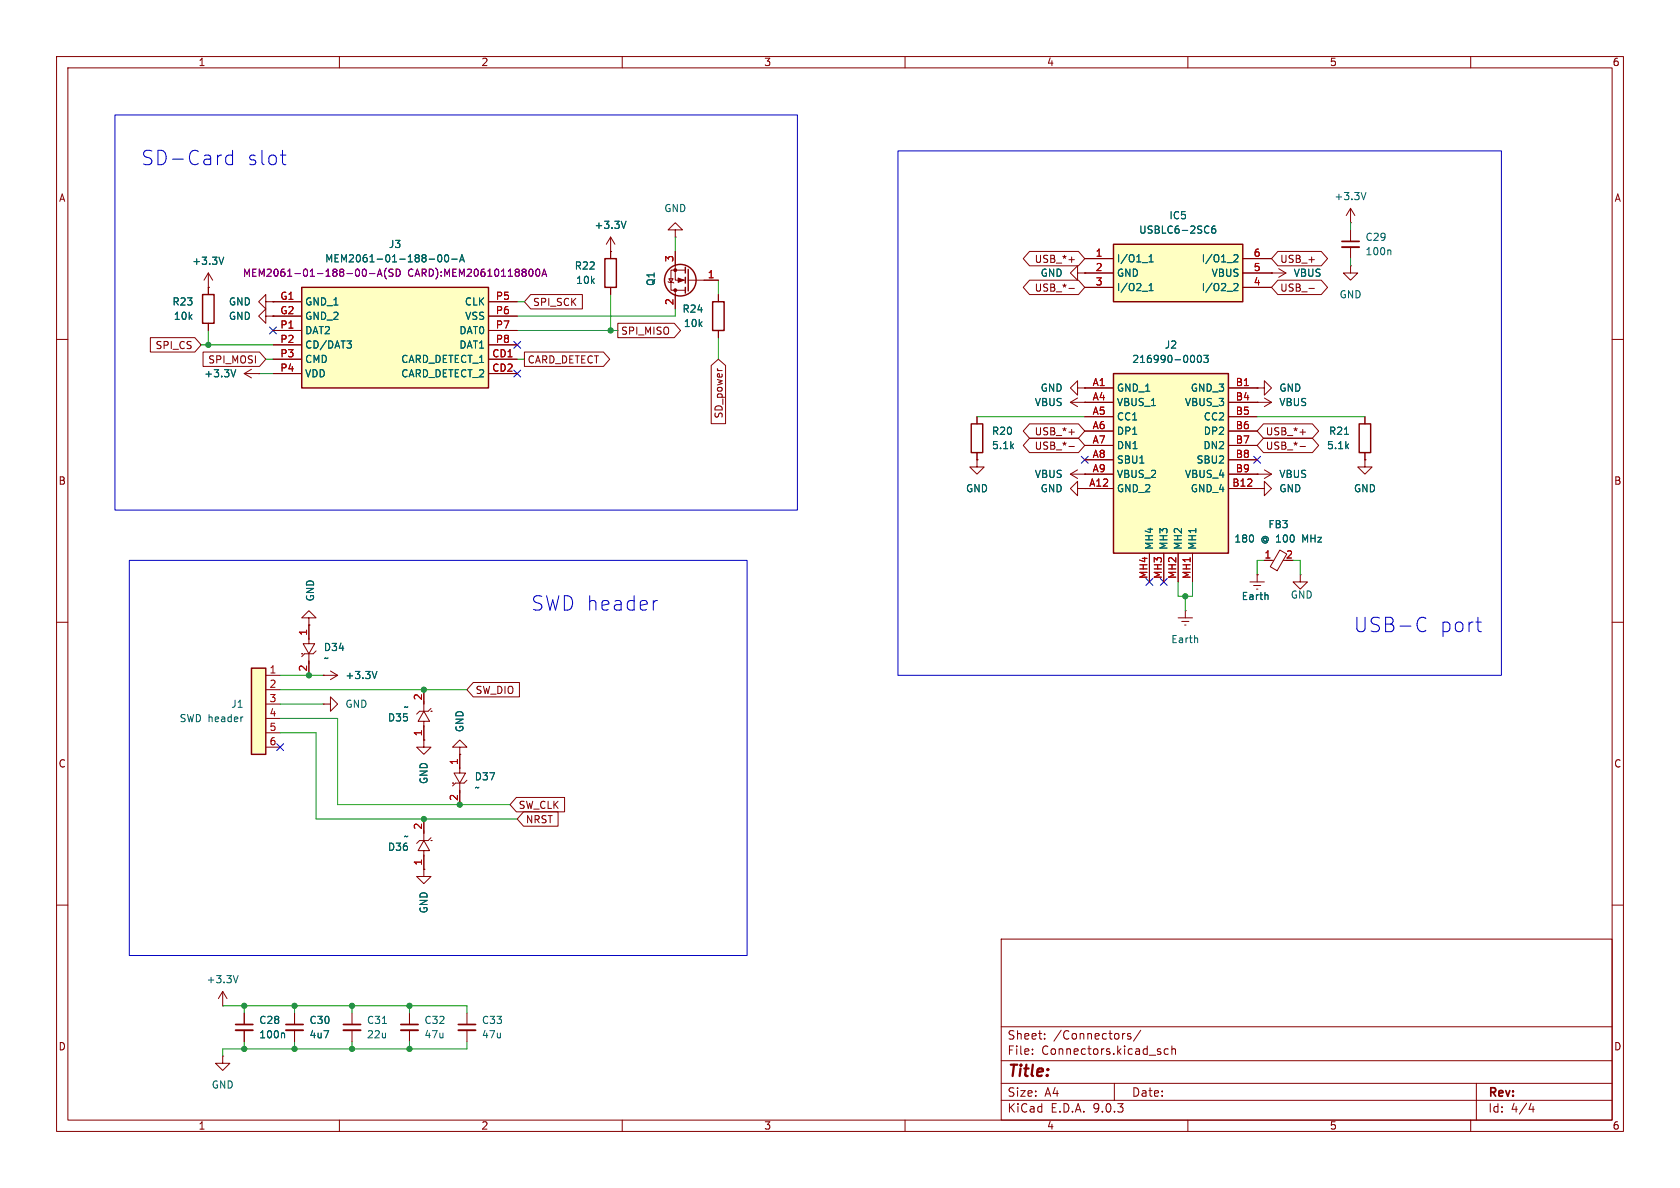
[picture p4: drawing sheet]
<svg xmlns="http://www.w3.org/2000/svg" width="297mm" height="210mm" viewBox="0 0 297 210" stroke-linecap="round" stroke-linejoin="round" font-family="sans-serif">
<g fill="none" stroke="#840000" stroke-width=".18">
<path d="M10 10h277v190h-277zM12 12h273v186h-273zM60 10v2M110 10v2M160 10v2M210 10v2M260 10v2M107.9 44.5h.1M107.9 41.9l.8 1.3M107.9 41.9l-.7 1.3M107.9 41.9v3.8M107.9 50.8v1.3"/>
<path d="M118.1 49.8l.1 .1h.8l.1 .1M118.2 49.3h.8l-.4 .6zM119.4 44.5v5h1.8M119.4 40.6h1.2l-1.2-1.2-1.3 1.2h1.3v1.3M119.4 41.9h.1M119.4 51.3v3.3M121.2 47.8h-2.6v3.5h2.6M121.7 49.5h5.3M127 52.1v1.2M127 58.4v1.3M10 60h2M285 60h2"/>
<path d="M10 110h2M285 110h2M74.9 153.7v1.2h1.3l-1.3 1.3-1.2-1.3h1.2M74.9 153.7h.1M74.9 150.4h-1l1-1.8 1 1.8h-1v1M74.9 144.8v3.8M74.9 151.1v2.6M76.2 148.6h.1M76.2 148.1l-.5 .5h-1.5l-.5 .5M10 160h2M62.2 179.1v2M177 166h108v32h-108z"/>
<path d="M285 160h2M60 198v2M62.2 182.1v2.1M110 198v2M160 198v2M177 194.5h108M177 191.5h108M177 187.5h108M177 181.5h108M182.5 186.3v.1M182.5 185.5v.1M184.7 183.6v.1"/>
<path d="M184.7 182.8v.1M197 191.5v3M198.7 182.7h.2M199.9 182.8l-.4-.1-.2 .2 .1 .2 .5 .2v.3h-.6M201.7 182.1l-1.3 2M205.2 186v.3M206.5 185.5l-.4-.1-.3 .3v.4l.2 .2h.5M207.2 185.5l.2-.1 .3 .1 .1 .9M207.2 184.9v1.5M210 198v2M260 198v2M261 191.5v6.5"/>
<path d="M270.7 195l-.4 1.1h.9M271 195.6v1"/>
</g>
<path d="M110.7 39.1l-.5 1.3M67.6 180.9h.7" fill="none" stroke="#006464" stroke-width=".18"/>
<g fill="none" stroke="#840000" stroke-width=".25">
<path d="M106.9 45.7h2.1v5.1h-2.1zM121.2 47.2v1.1M121.2 49v1M121.2 50.8v1M121.7 47.6v3.8M126 53.3h2v5.1h-2z"/>
<circle cx="120.3" cy="49.5" r="2.79"/>
</g>
<g fill="#840000" stroke="#840000" stroke-width=".18">
<path d="M119.9 49.1l1 .4-1 .4z"/>
<circle cx="119.4" cy="51.3" r=".25"/>
<circle cx="119.4" cy="47.8" r=".25"/>
</g>
<path d="M60.7 181.1h3.1" fill="none" stroke="#840000" stroke-width=".3"/>
<path d="M60.7 182.1h3.1" fill="none" stroke="#840000" stroke-width=".33"/>
<path d="M196.8 43.2h22.9v10.1h-22.9z" fill="#ffffc2"/>
<path d="M196.8 43.2h22.9v10.1h-22.9z" fill="none" stroke="#840000" stroke-width=".25"/>
<path d="M190.5 48.3v-1.3l-1.3 1.3 1.3 1.2v-1.2h1.3M191.8 48.3h.1M191.8 45.7h5M191.8 48.3h5M191.8 50.8h5M219.7 45.7h5.1M219.7 48.3h5.1M219.7 50.8h5.1" fill="none" stroke="#840000" stroke-width=".18"/>
<path d="M214.8 39.9l-.4 .1a.86 .86 0 0 0 0 1.2l.5-.1v-.4l-.2-.3-.4 .1-.1 .2M203.1 46.3h.8M203.1 45.4l.4-.4v1.3M203.1 50.5l.4-.4v1.3M203.1 51.4h.8M218.1 45.2l.5-.2 .3 .4-.8 .9h.8M218.1 50.2l.5-.1 .3 .4-.8 .9h.8" fill="none" stroke="#006464" stroke-width=".18"/>
<path d="M196.8 66h20.4v31.8h-20.4z" fill="#ffffc2"/>
<path d="M196.8 66h20.4v31.8h-20.4z" fill="none" stroke="#840000" stroke-width=".25"/>
<g fill="none" stroke="#840000" stroke-width=".18">
<path d="M191.8 68.6h5M191.8 71.1h5M191.8 73.7h5M191.8 76.2h5M191.8 78.7h5M217.2 68.6h5M217.2 71.1h5M217.2 73.7h5M217.2 76.2h5M217.2 78.7h5M191.8 81.3h5M191.8 83.8h5"/>
<path d="M191.8 86.4h5M203.2 97.8v5.1M205.7 97.8v5.1M208.3 97.8v5.1M210.8 97.8v5.1M217.2 81.3h5M217.2 83.8h5M217.2 86.4h5M222.2 86.4h1.3v1.2l1.3-1.2-1.3-1.3v1.3M222.2 86.4h.1M223.5 99.1h1.7M226.3 97.2l1.2 .7-1.7 3-1.2-.7z"/>
<path d="M221 102.9h2.5M221.6 103.5h1.3M222.1 104.1h.3M222.2 101.6h.1M222.2 101.6v1.3M229.9 101.6v1.3h1.2l-1.2 1.2-1.3-1.2h1.3M229.9 101.6h.1M52.1 179.1v2M72.4 179.1v2M52.1 182.1v2.1M72.4 182.1v2.1"/>
</g>
<path d="M211 62.9l.2 .4-.2 .7M211.8 62.9l.2-.1a.68 .68 0 0 1 .4 .6 .68 .68 0 0 1-.4 .7l-.2-.1-.1-.4zM212.8 62.8h.8l-.4 .5 .3 .1v.6l-.1 .1-.6-.1M224.1 105.2l.1 .8" fill="none" stroke="#006464" stroke-width=".18"/>
<path d="M50.5 181.1h3.1M70.9 181.1h3" fill="none" stroke="#840000" stroke-width=".3"/>
<path d="M50.5 182.1h3.1M70.9 182.1h3" fill="none" stroke="#840000" stroke-width=".33"/>
<path d="M53.3 50.8h33.1v17.8h-33.1z" fill="#ffffc2"/>
<path d="M35.8 52.1h2v5.1h-2zM53.3 50.8h33.1v17.8h-33.1zM171.7 74.9h2v5.1h-2zM240.3 74.9h2v5.1h-2z" fill="none" stroke="#840000" stroke-width=".25"/>
<g fill="none" stroke="#840000" stroke-width=".18">
<path d="M238.8 39.4h.1M238.8 36.8v2.6M238.8 36.8l.7 1.3M238.8 36.8l-.8 1.3M36.8 50.8h.1M36.8 48.3v3.8M36.8 57.2v1.2M36.8 48.3l.8 1.2M36.8 48.3l-.7 1.2M47 53.3v-1.2l-1.3 1.2 1.3 1.3v-1.3h1.3M47 55.9v-1.3l-1.3 1.3 1.3 1.3v-1.3h1.3M48.3 53.3h.1"/>
<path d="M48.3 55.9h.1M48.3 53.3h5M48.3 55.9h5M48.3 58.4h5M86.4 53.3h5M86.4 55.9h5M86.4 58.4h5M224.8 48.3h.1M224.8 48.3h2.5M226.1 47.5l1.2 .8M227.3 48.3l-1.2 .7M238.8 47v1.3h1.2l-1.2 1.2-1.3-1.2h1.3"/>
<path d="M238.8 47h.1M238.8 40.6v2.1M238.8 43.7v2M43.2 66h2.5M43.2 66l1.2 .8M44.4 65.3l-1.2 .7M45.7 66h.1M48.3 61h5M48.3 63.5h5M48.3 66h5M86.4 61h5M86.4 63.5h5"/>
<path d="M86.4 66h5M172.7 73.7v1.2M189.2 71.1l1.3 .8M189.2 71.1h2.6M190.5 68.6v-1.3l-1.3 1.3 1.3 1.3v-1.3h1.3M190.5 70.4l-1.3 .7M191.8 68.6h.1M191.8 71.1h.1M222.2 71.1h.1M222.2 68.6h1.3v1.3l1.3-1.3-1.3-1.3v1.3M222.2 68.6h.1M222.2 71.1h2.6"/>
<path d="M223.5 70.4l1.3 .7M224.8 71.1l-1.3 .8M241.3 73.7v1.2M172.7 81.3v1.3h1.3l-1.3 1.2-1.3-1.2h1.3M172.7 81.3h.1M172.7 80v1.3M189.2 83.8l1.3 .8M189.2 83.8h2.6M190.5 86.4v-1.3l-1.3 1.3 1.3 1.2v-1.2h1.3M190.5 83.1l-1.3 .7M191.8 86.4h.1M191.8 83.8h.1"/>
<path d="M222.2 83.8h.1M222.2 83.8h2.6M223.5 83.1l1.3 .7M224.8 83.8l-1.3 .8M241.3 81.3v1.3h-1.3l1.3 1.2 1.3-1.2h-1.3M241.3 81.3h.1M241.3 80v1.3M208.3 109.2h2.5M208.9 109.9h1.3M209.4 110.5h.3M209.5 108h.1M209.5 108v1.2"/>
<path d="M74.9 130.8v1.3h1.3l-1.3 1.3-1.2-1.3h1.2M74.9 130.8h.1M80 138.4h.1M81.3 132.1h1.2l-1.2-1.3-1.3 1.3h1.3v1.3M81.3 133.4h.1M81.3 135.6v1.1h-1l1 1.7 1-1.7h-1M81.3 133.4v2.5M81.3 138.4v3.8M82.5 137.9l-.5 .5h-1.5l-.5 .5M39.4 177.8h.1M39.4 175.3l.7 1.2M39.4 175.3l-.8 1.2"/>
<path d="M39.4 175.3v2.5M82.5 179.1v2M39.4 186.7v1.3h1.2l-1.2 1.2-1.3-1.2h1.3M39.4 186.7h.1M82.5 182.1v2.1"/>
</g>
<g fill="none" stroke="#006464" stroke-width=".18">
<path d="M241.5 34l-.4 1.3M39.6 45.5l-.5 1.2M75.9 45.8h.9M77.5 45.2l.2-.2a.68 .68 0 0 1 .4 .7 .68 .68 0 0 1-.4 .6l-.2-.1-.1-.4zM78.8 45.1l.1-.1a.68 .68 0 0 1 .4 .7 .68 .68 0 0 1-.4 .6 .84 .84 0 0 1-.1-1.2zM79.9 45.8h.9M81.2 46.3l.5-1.3 .4 1.3M81.4 45.9h.6M245.7 44.2l.2 .2v.6M41.7 65.3l-.4 1.3M61.3 60.3h.8l-.4 .5M61.9 60.8l.2 .2v.3l-.2 .2"/>
<path d="M237.7 76.8h.7M211.7 112.8v.8M42.1 172.5l-.4 1.2"/>
</g>
<path d="M65.3 48.4h1M66.7 48.8l.4-1.2 .5 1.2M66.8 48.5h.6M68.3 47.4a1.46 1.46 0 0 0 0 1.9M69.5 47.6h-.5l-.2 .1v.4l.6 .2 .1 .3-.3 .2h-.4M70 47.6a.64 .64 0 0 1 .8 .6 .64 .64 0 0 1-.8 .6zM94.8 47.7l.2-.1a.68 .68 0 0 1 .4 .6 .68 .68 0 0 1-.4 .6l-.2-.1M95.8 48.8l.4-1.2 .4 1.2M95.9 48.5h.6" fill="none" stroke="#840084" stroke-width=".18"/>
<path d="M237.2 42.7h3.1M81 181.1h3.1" fill="none" stroke="#840000" stroke-width=".3"/>
<path d="M237.2 43.7h3.1M81 182.1h3.1" fill="none" stroke="#840000" stroke-width=".33"/>
<path d="M44.4 118.1h2.6v15.3h-2.6z" fill="#ffffc2"/>
<path d="M44.4 118.1h2.6v15.3h-2.6z" fill="none" stroke="#840000" stroke-width=".25"/>
<g fill="none" stroke="#840000" stroke-width=".18">
<path d="M26.6 59.7h7.8l1.2 1.3-1.2 1.2h-7.8zM36.8 50.8h.1M36.8 50.8v1.3M36.8 57.2v1.2M48.3 55.9h.1M48.3 53.3h.1M48.3 53.3h5M48.3 55.9h5M48.3 58.4h5M86.4 53.3h5M86.4 55.9h5M86.4 58.4h5"/>
<path d="M93.8 52.1h9.2v2.5h-9.2l-1.1-1.3zM107.9 44.5h.1M107.9 44.5v1.2M107.9 50.8v1.3M109.2 57.1h10l1.1 1.3-1.1 1.3h-10zM119.4 44.5v2.5M119.4 52.1v2.5M124.5 49.5h2.5M127 52.1v1.2M127 58.4v1.3M182 44.4h8.7l1.1 1.3-1.1 1.3h-8.7l-1.1-1.3zM182 49.5h8.7l1.1 1.3-1.1 1.3h-8.7l-1.1-1.3z"/>
<path d="M189 51h.9M189 45.9h.9M191.8 48.3h.1M191.8 45.7h5M191.8 48.3h5M191.8 50.8h5M219.7 45.7h5.1M219.7 48.3h5.1M219.7 50.8h5.1M224.8 48.3h.1M225.9 49.5h7.7l1.1 1.3-1.1 1.3h-7.7l-1.1-1.3zM225.9 44.4h7.7l1.1 1.3-1.1 1.3h-7.7l-1.1-1.3z"/>
<path d="M231.4 51h1M35.9 62.2h10l1.1 1.3-1.1 1.3h-10zM45.7 66h.1M48.3 61h5M48.3 63.5h5M48.3 66h5M86.4 61h5M86.4 63.5h5M86.4 66h5M92.7 62.2h14l1.1 1.3-1.1 1.3h-14zM125.7 64.6l1.3-1.1 1.3 1.1v10.3h-2.6zM126.8 65.1v.2"/>
<path d="M172.7 73.7v1.2M182 77.5h8.7l1.1 1.2-1.1 1.3h-8.7l-1.1-1.3zM182 74.9h8.7l1.1 1.3-1.1 1.3h-8.7l-1.1-1.3zM189 78.9h.9M189 76.4h.9M191.8 68.6h.1M191.8 71.1h.1M191.8 68.6h5M191.8 71.1h5M191.8 73.7h5M191.8 76.2h5M191.8 78.7h5"/>
<path d="M217.2 68.6h5M217.2 71.1h5M217.2 73.7h5M217.2 76.2h5M217.2 78.7h5M222.2 71.1h.1M222.2 68.6h.1M223.4 77.5h8.6l1.1 1.2-1.1 1.3h-8.6l-1.2-1.3zM223.4 74.9h8.6l1.1 1.3-1.1 1.3h-8.6l-1.2-1.3zM229.8 78.9h1M229.8 76.4h1M241.3 73.7v1.2"/>
<path d="M172.7 81.3h.1M172.7 80v1.3M191.8 86.4h.1M191.8 83.8h.1M191.8 81.3h5M191.8 83.8h5M191.8 86.4h5M203.2 97.8v5.1M205.7 97.8v5.1M208.3 97.8v5.1M210.8 97.8v5.1M217.2 81.3h5"/>
<path d="M217.2 83.8h5M217.2 86.4h5M222.2 86.4h.1M222.2 83.8h.1M223.5 99.1h1.3M241.3 81.3h.1M241.3 80v1.3M47 119.4h2.5M53.3 115.6h.1M54.6 109.2h1.3l-1.3-1.2-1.3 1.2h1.3v1.3M54.6 110.5h.1M54.6 112.8v1h-1l1 1.8 1-1.8h-1"/>
<path d="M54.6 110.5v2.5M54.6 115.6v3.8M55.9 115.1l-.5 .5h-1.6l-.5 .5M57.1 119.4h.1M57.1 119.4h2.6M58.4 118.6l1.3 .8M59.7 119.4l-1.3 .7M222.2 101.6h.1M47 121.9h2.5M47 124.5h2.5M47 127h2.5M47 129.5h2.5"/>
<path d="M47 132.1h2.5M57.1 124.5h1.3v-1.3l1.3 1.3-1.3 1.2v-1.2M57.1 124.5h.1M74.9 127.5h-1l1-1.8 1 1.8h-1v1M74.9 130.8h.1M74.9 121.9v3.8M74.9 128.3v2.5M76.2 125.7h.1M76.2 125.2l-.5 .5h-1.5l-.5 .5M81.3 133.4h.1M81.3 133.4v2.5M81.3 139.7v2.5"/>
<path d="M83.7 120.6h8.1v2.6h-8.1l-1.2-1.3zM74.9 153.7h.1M74.9 144.8v2.5M74.9 151.1v2.6M91.3 141h8.5v2.5h-8.5l-1.1-1.3zM92.6 143.5h6.1v2.6h-6.1l-1.2-1.3zM43.2 179.1v2M52.1 179.1v2M43.2 182.1v2.1M52.1 182.1v2.1"/>
</g>
<g fill="none" stroke="#006464" stroke-width=".18">
<path d="M110.7 39.1l-.5 1.3M214.8 39.9l-.4 .1a.86 .86 0 0 0 0 1.2l.5-.1v-.4l-.2-.3-.4 .1-.1 .2M39.6 45.5l-.5 1.2M75.9 45.8h.9M77.5 45.2l.2-.2a.68 .68 0 0 1 .4 .7 .68 .68 0 0 1-.4 .6l-.2-.1-.1-.4zM78.8 45.1l.1-.1a.68 .68 0 0 1 .4 .7 .68 .68 0 0 1-.4 .6 .84 .84 0 0 1-.1-1.2zM79.9 45.8h.9M81.2 46.3l.5-1.3 .4 1.3M81.4 45.9h.6M203.1 46.3h.8M203.1 45.4l.4-.4v1.3M203.1 50.5l.4-.4v1.3"/>
<path d="M203.1 51.4h.8M218.1 45.2l.5-.2 .3 .4-.8 .9h.8M218.1 50.2l.5-.1 .3 .4-.8 .9h.8M41.7 65.3l-.4 1.3M61.3 60.3h.8l-.4 .5M61.9 60.8l.2 .2v.3l-.2 .2M211 62.9l.2 .4-.2 .7M211.8 62.9l.2-.1a.68 .68 0 0 1 .4 .6 .68 .68 0 0 1-.4 .7l-.2-.1-.1-.4zM212.8 62.8h.8l-.4 .5 .3 .1v.6l-.1 .1-.6-.1M237.7 76.8h.7M66.6 118.7l-.4 1.3M224.1 105.2l.1 .8"/>
<path d="M42.8 126.7h.1M50.1 182.6l.2 .2v.7"/>
</g>
<path d="M41.7 181.1h3" fill="none" stroke="#840000" stroke-width=".3"/>
<path d="M41.7 182.1h3" fill="none" stroke="#840000" stroke-width=".33"/>
<g fill="none" stroke="#009600" stroke-width=".18">
<path d="M238.8 39.4v1.2M36.8 58.4v2.6M91.4 58.4h17.8M91.4 53.3h1.3M107.9 52.1v6.3M119.4 41.9v2.6M119.4 54.6v1.3h-28M127 49.5v2.6M127 59.7v3.8M238.8 45.7v1.3M35.6 61h12.7M45.7 66h2.6"/>
<path d="M47 63.5h1.3M91.4 63.5h1.3M172.7 73.7h19.1M222.2 73.7h19.1M223.5 99.1h-1.3v2.5M228.6 99.1h1.3v2.5M49.5 119.4h7.6M208.3 102.9v2.5h2.5v-2.5M209.5 105.4v2.6M49.5 121.9h33M49.5 129.5h6.4v15.3h35.5M49.5 127h10.2v15.2h30.5"/>
<path d="M49.5 124.5h7.6M39.4 177.8h43.1v1.3M43.2 177.8v1.3M52.1 177.8v1.3M62.2 177.8v1.3M72.4 177.8v1.3M43.2 184.2v1.2M52.1 184.2v1.2M62.2 184.2v1.2M72.4 184.2v1.2M82.5 184.2v1.2h-43.1v1.3"/>
</g>
<g fill="none" stroke="#000084" stroke-width=".18">
<path d="M47.7 57.8l1.2 1.2M48.9 57.8l-1.2 1.2M90.8 65.4l1.2 1.2M90.8 60.4l1.2 1.2M92 65.4l-1.2 1.2M92 60.4l-1.2 1.2M191.2 80.7l1.2 1.2M192.4 80.7l-1.2 1.2M221.6 80.7l1.3 1.2M222.9 80.7l-1.3 1.2M202.6 102.3l1.2 1.2M203.8 102.3l-1.2 1.2"/>
<path d="M205.1 102.3l1.2 1.2M206.3 102.3l-1.2 1.2M48.9 131.5l1.2 1.2M50.1 131.5l-1.2 1.2"/>
</g>
<path d="M20.3 20.3h120.7v69.9h-120.7zM41.1 26.6v2.5M41.1 27.5l-.7-.1-.5 .5v.7l.2 .4 .3 .1 .7-.1M49.6 27.4h.9M50.1 29l.4 .1M158.7 26.7h106.7v92.7h-106.7zM22.9 99.1h109.2v69.8h-109.2zM116.2 106.2l-.5 .1M251.4 109.1l.7 .3M252.1 111.4l-.7 .3M260.9 110h1M261.6 111.7h.3" fill="none" stroke="#0000c2" stroke-width=".18"/>
<path d="M65.3 48.4h1M66.7 48.8l.4-1.2 .5 1.2M66.8 48.5h.6M68.3 47.4a1.46 1.46 0 0 0 0 1.9M69.5 47.6h-.5l-.2 .1v.4l.6 .2 .1 .3-.3 .2h-.4M70 47.6a.64 .64 0 0 1 .8 .6 .64 .64 0 0 1-.8 .6zM94.8 47.7l.2-.1a.68 .68 0 0 1 .4 .6 .68 .68 0 0 1-.4 .6l-.2-.1M95.8 48.8l.4-1.2 .4 1.2M95.9 48.5h.6" fill="none" stroke="#840084" stroke-width=".18"/>
<g fill="#009600" stroke="#009600" stroke-width=".18">
<circle cx="209.5" cy="105.4" r=".46"/>
<circle cx="62.2" cy="177.8" r=".46"/>
<circle cx="62.2" cy="185.4" r=".46"/>
<circle cx="81.3" cy="142.2" r=".46"/>
<circle cx="72.4" cy="177.8" r=".46"/>
<circle cx="52.1" cy="177.8" r=".46"/>
<circle cx="72.4" cy="185.4" r=".46"/>
<circle cx="43.2" cy="177.8" r=".46"/>
<circle cx="52.1" cy="185.4" r=".46"/>
<circle cx="43.2" cy="185.4" r=".46"/>
<circle cx="74.9" cy="144.8" r=".46"/>
<circle cx="107.9" cy="58.4" r=".46"/>
<circle cx="36.8" cy="61" r=".46"/>
<circle cx="74.9" cy="121.9" r=".46"/>
<circle cx="54.6" cy="119.4" r=".46"/>
</g>
<g font-size="3.5" fill="#0000c2">
<text x="24.9" y="29.4">SD-Card</text>
<text x="43.6" y="29.4">slot</text>
<text x="93.9" y="108.2">SWD header</text>
<text x="239.3" y="112">USB-C</text>
<text x="254.5" y="112">port</text>
</g>
<text font-size="2.8" fill="#840000" x="178" y="190.9">Title:</text>
<g font-size="2.1" fill="#840000">
<text x="178" y="184">Sheet:</text>
<text x="186.2" y="184">/Connectors/</text>
<text x="178" y="186.7">File:</text>
<text x="184.1" y="186.7">Connectors.kicad_sch</text>
<text x="178" y="196.9">KiCad</text>
<text x="178" y="194.1">Size:</text>
<text x="184.7" y="194.1">A4</text>
<text x="185.7" y="196.9">E.D.A.</text>
<text x="193.3" y="196.9">9.0.3</text>
<text x="200" y="194.1">Date:</text>
<text x="263" y="194.3">Rev:</text>
<text x="263" y="196.9">Id:</text>
<text x="267.1" y="196.9">4/4</text>
</g>
<g font-size="1.8" fill="#840000">
<text x="35" y="11.9">1</text>
<text x="85" y="11.9">2</text>
<text x="135" y="11.9">3</text>
<text x="185" y="11.9">4</text>
<text x="235" y="11.9">5</text>
<text x="285" y="11.9">6</text>
<text x="10.3" y="35.9">A</text>
<text x="285.3" y="35.9">A</text>
<text x="182.8" y="46.7">USB_*+</text>
<text x="226.2" y="46.7">USB_+</text>
<text x="182.8" y="51.8">USB_*-</text>
<text x="226.2" y="51.8">USB_-</text>
<text x="94.1" y="54.3">SPI_SCK</text>
<text x="109.7" y="59.4">SPI_MISO</text>
<text x="27.4" y="61.9">SPI_CS</text>
<text x="36.7" y="64.5">SPI_MOSI</text>
<text x="93.2" y="64.5">CARD_DETECT</text>
<text x="128" y="74.1" transform="rotate(-90 128 74.1)">SD_power</text>
<text x="182.8" y="77.2">USB_*+</text>
<text x="223.7" y="77.2">USB_*+</text>
<text x="182.8" y="79.7">USB_*-</text>
<text x="223.7" y="79.7">USB_*-</text>
<text x="10.3" y="85.9">B</text>
<text x="285.3" y="85.9">B</text>
<text x="84" y="122.9">SW_DIO</text>
<text x="10.3" y="135.9">C</text>
<text x="285.3" y="135.9">C</text>
<text x="91.6" y="143.2">SW_CLK</text>
<text x="92.9" y="145.7">NRST</text>
<text x="10.3" y="185.9">D</text>
<text x="285.3" y="185.9">D</text>
<text x="35" y="199.9">1</text>
<text x="85" y="199.9">2</text>
<text x="135" y="199.9">3</text>
<text x="185" y="199.9">4</text>
<text x="235" y="199.9">5</text>
<text x="285" y="199.9">6</text>
</g>
<g font-size="1.8" fill="#006464">
<text x="235.8" y="35.6">+3.3V</text>
<text x="105" y="40.7">+3.3V</text>
<text x="117.3" y="37.7">GND</text>
<text x="201.3" y="41.5">USBLC6-2SC6</text>
<text x="206.6" y="39">IC5</text>
<text x="33.9" y="47">+3.3V</text>
<text x="57.4" y="46.6">MEM2061-01-188-00-A</text>
<text x="68.7" y="44">J3</text>
<text x="101.5" y="47.9">R22</text>
<text x="197.4" y="46.6">I/O1_1</text>
<text x="212.3" y="46.6">I/O1_2</text>
<text x="241.3" y="45.3">100n</text>
<text x="241.3" y="42.8">C29</text>
<text x="101.8" y="50.4">10k</text>
<text x="115.9" y="50.6" transform="rotate(-90 115.9 50.6)">Q1</text>
<text x="183.9" y="49.1">GND</text>
<text x="197.4" y="49.1">GND</text>
<text x="197.4" y="51.7">I/O2_1</text>
<text x="212.3" y="51.7">I/O2_2</text>
<text x="214.1" y="49.1">VBUS</text>
<text x="228.6" y="49.1">VBUS</text>
<text x="236.7" y="52.9">GND</text>
<text x="30.4" y="54.2">R23</text>
<text x="30.6" y="56.7">10k</text>
<text x="40.4" y="54.2">GND</text>
<text x="40.4" y="56.7">GND</text>
<text x="53.8" y="54.2">GND_1</text>
<text x="53.8" y="56.7">GND_2</text>
<text x="53.8" y="59.3">DAT2</text>
<text x="81.1" y="59.3">DAT0</text>
<text x="82.1" y="54.2">CLK</text>
<text x="82.1" y="56.7">VSS</text>
<text x="120.6" y="55.5">R24</text>
<text x="120.8" y="58">10k</text>
<text x="53.8" y="61.8">CD/DAT3</text>
<text x="53.8" y="64.4">CMD</text>
<text x="70.8" y="64.4">CARD_DETECT_1</text>
<text x="81.1" y="61.8">DAT1</text>
<text x="200.1" y="64.4">216990-0003</text>
<text x="205.8" y="61.8">J2</text>
<text x="36" y="66.9">+3.3V</text>
<text x="53.8" y="66.9">VDD</text>
<text x="70.8" y="66.9">CARD_DETECT_2</text>
<text x="182.8" y="72">VBUS</text>
<text x="183.9" y="69.4">GND</text>
<text x="197.4" y="69.4">GND_1</text>
<text x="197.4" y="72">VBUS_1</text>
<text x="209.4" y="72">VBUS_3</text>
<text x="210.4" y="69.4">GND_3</text>
<text x="226.1" y="69.4">GND</text>
<text x="226.1" y="72">VBUS</text>
<text x="175.3" y="77.1">R20</text>
<text x="197.4" y="74.5">CC1</text>
<text x="197.4" y="77.1">DP1</text>
<text x="212.7" y="74.5">CC2</text>
<text x="212.7" y="77.1">DP2</text>
<text x="234.9" y="77.1">R21</text>
<text x="175.3" y="79.6">5.1k</text>
<text x="197.4" y="79.6">DN1</text>
<text x="197.4" y="82.1">SBU1</text>
<text x="211.4" y="82.1">SBU2</text>
<text x="212.6" y="79.6">DN2</text>
<text x="234.5" y="79.6">5.1k</text>
<text x="170.7" y="87.2">GND</text>
<text x="182.8" y="84.7">VBUS</text>
<text x="183.9" y="87.2">GND</text>
<text x="197.4" y="84.7">VBUS_2</text>
<text x="197.4" y="87.2">GND_2</text>
<text x="209.4" y="84.7">VBUS_4</text>
<text x="210.4" y="87.2">GND_4</text>
<text x="226.1" y="87.2">GND</text>
<text x="226.1" y="84.7">VBUS</text>
<text x="239.3" y="87.2">GND</text>
<text x="224.1" y="93.6">FB3</text>
<text x="204.1" y="97.3" transform="rotate(-90 204.1 97.3)">MH4</text>
<text x="206.6" y="97.3" transform="rotate(-90 206.6 97.3)">MH3</text>
<text x="209.1" y="97.3" transform="rotate(-90 209.1 97.3)">MH2</text>
<text x="211.7" y="97.3" transform="rotate(-90 211.7 97.3)">MH1</text>
<text x="218.1" y="96.1">180</text>
<text x="222.9" y="96.1">@ 100</text>
<text x="230.5" y="96.1">MHz</text>
<text x="55.7" y="106.4" transform="rotate(-90 55.7 106.4)">GND</text>
<text x="219.4" y="106.3">Earth</text>
<text x="228.1" y="106">GND</text>
<text x="207" y="113.9">Earth</text>
<text x="57.2" y="117.2">~</text>
<text x="57.2" y="115.3">D34</text>
<text x="40.8" y="125.3">J1</text>
<text x="61" y="125.3">GND</text>
<text x="61" y="120.2">+3.3V</text>
<text x="71.3" y="125.8">~</text>
<text x="31.7" y="127.9">SWD header</text>
<text x="68.5" y="127.7">D35</text>
<text x="82.1" y="129.5" transform="rotate(-90 82.1 129.5)">GND</text>
<text x="75.8" y="138.7" transform="rotate(-90 75.8 138.7)">GND</text>
<text x="83.8" y="140.1">~</text>
<text x="83.8" y="138.2">D37</text>
<text x="71.3" y="148.7">~</text>
<text x="68.5" y="150.6">D36</text>
<text x="75.8" y="161.6" transform="rotate(-90 75.8 161.6)">GND</text>
<text x="36.4" y="174">+3.3V</text>
<text x="45.7" y="183.7">100n</text>
<text x="45.7" y="181.2">C28</text>
<text x="54.6" y="181.2">C30</text>
<text x="54.6" y="183.7">4u7</text>
<text x="64.8" y="181.2">C31</text>
<text x="64.8" y="183.7">22u</text>
<text x="74.9" y="181.2">C32</text>
<text x="74.9" y="183.7">47u</text>
<text x="85.1" y="181.2">C33</text>
<text x="85.1" y="183.7">47u</text>
<text x="37.3" y="192.6">GND</text>
</g>
<g font-size="1.8" fill="#a90000">
<text x="119.1" y="46.4" transform="rotate(-90 119.1 46.4)">3</text>
<text x="193.6" y="45.5">1</text>
<text x="221.5" y="45.5">6</text>
<text x="49.5" y="53.1">G1</text>
<text x="87.6" y="53.1">P5</text>
<text x="125" y="49.3">1</text>
<text x="193.6" y="48">2</text>
<text x="193.6" y="50.5">3</text>
<text x="221.5" y="48">5</text>
<text x="221.5" y="50.5">4</text>
<text x="49.5" y="55.6">G2</text>
<text x="49.5" y="58.2">P1</text>
<text x="87.6" y="55.6">P6</text>
<text x="87.6" y="58.2">P7</text>
<text x="119.1" y="54" transform="rotate(-90 119.1 54)">2</text>
<text x="49.5" y="60.7">P2</text>
<text x="49.5" y="63.2">P3</text>
<text x="49.5" y="65.8">P4</text>
<text x="86.9" y="63.2">CD1</text>
<text x="86.9" y="65.8">CD2</text>
<text x="87.6" y="60.7">P8</text>
<text x="193.1" y="68.3">A1</text>
<text x="193.1" y="70.9">A4</text>
<text x="218.4" y="68.3">B1</text>
<text x="218.4" y="70.9">B4</text>
<text x="193.1" y="73.4">A5</text>
<text x="193.1" y="75.9">A6</text>
<text x="218.4" y="73.4">B5</text>
<text x="218.4" y="75.9">B6</text>
<text x="193.1" y="78.5">A7</text>
<text x="193.1" y="81">A8</text>
<text x="193.1" y="83.6">A9</text>
<text x="218.4" y="78.5">B7</text>
<text x="218.4" y="81">B8</text>
<text x="218.4" y="83.6">B9</text>
<text x="192.5" y="86.1">A12</text>
<text x="217.8" y="86.1">B12</text>
<text x="223.4" y="98.8">1</text>
<text x="227.3" y="98.8">2</text>
<text x="202.9" y="102.4" transform="rotate(-90 202.9 102.4)">MH4</text>
<text x="205.5" y="102.4" transform="rotate(-90 205.5 102.4)">MH3</text>
<text x="208" y="102.4" transform="rotate(-90 208 102.4)">MH2</text>
<text x="210.6" y="102.4" transform="rotate(-90 210.6 102.4)">MH1</text>
<text x="54.4" y="112.5" transform="rotate(-90 54.4 112.5)">1</text>
<text x="47.6" y="119.1">1</text>
<text x="54.4" y="118.8" transform="rotate(-90 54.4 118.8)">2</text>
<text x="47.6" y="121.7">2</text>
<text x="47.6" y="124.2">3</text>
<text x="74.7" y="123.9" transform="rotate(-90 74.7 123.9)">2</text>
<text x="47.6" y="126.7">4</text>
<text x="47.6" y="129.3">5</text>
<text x="47.6" y="131.8">6</text>
<text x="74.7" y="130.2" transform="rotate(-90 74.7 130.2)">1</text>
<text x="81" y="135.3" transform="rotate(-90 81 135.3)">1</text>
<text x="81" y="141.7" transform="rotate(-90 81 141.7)">2</text>
<text x="74.7" y="146.8" transform="rotate(-90 74.7 146.8)">2</text>
<text x="74.7" y="153.1" transform="rotate(-90 74.7 153.1)">1</text>
</g>
<g font-size="1.8" fill="#840084">
<text x="42.8" y="49.1">MEM2061-01-188-00-A(SD</text>
<text x="72.1" y="49.1">CARD):MEM20610118800A</text>
</g>
</svg>
